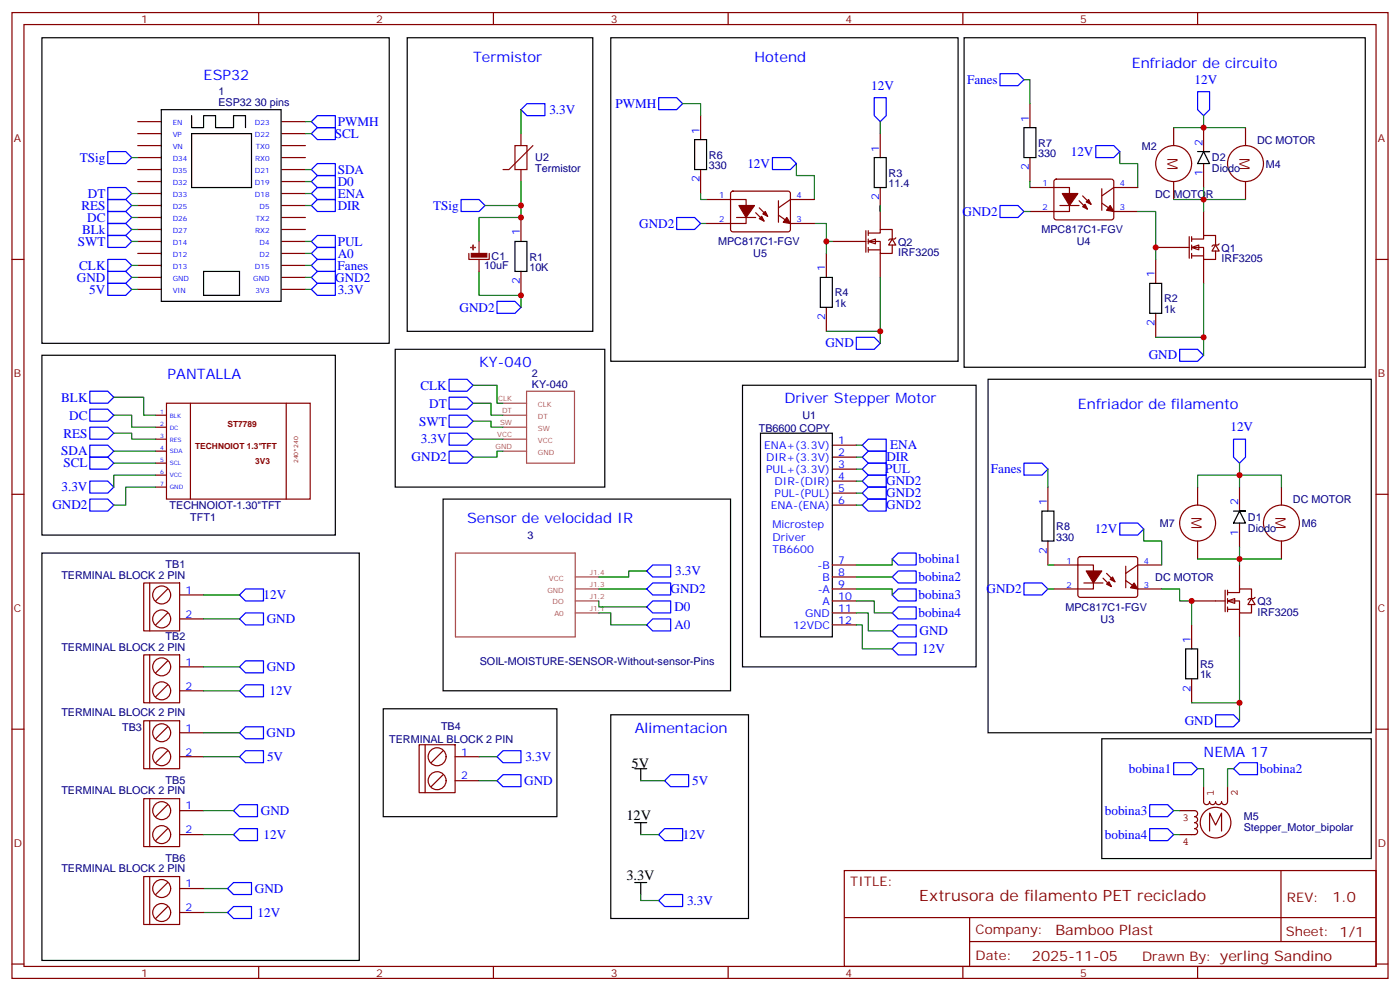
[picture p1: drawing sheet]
<svg xmlns="http://www.w3.org/2000/svg" width="412mm" height="292mm" viewBox="0 0 412 292" stroke-linecap="round" stroke-linejoin="round" font-family="sans-serif">
<g fill="none" stroke="#870000" stroke-width=".35">
<path d="M3.5 3.7h405.4v284.3h-405.4zM7.1 7.2h398.2v277.3h-398.2zM76.2 3.7v3.5M145.3 3.7v3.5M214.5 3.7v3.5M283.6 3.7v3.5M352.8 3.7v3.5M40.6 35.8h6.9M40.6 39.3h6.9M83 35.8h7M83 39.3h7M153.5 39.3v3.6"/>
<path d="M345.7 37.6v5.3M366.9 37.6v5.3M40.6 42.9h6.9M40.6 46.4h6.9M40.6 49.9h6.9M40.6 53.4h6.9M40.6 57h6.9M83 42.9h7M83 46.4h7M83 49.9h7M83 53.4h7M83 57h7"/>
<path d="M153.5 49.9v3.5M345.7 53.4v5.3M366.9 53.4v5.3M3.5 76.4h3.6M40.6 60.5h6.9M40.6 64h6.9M40.6 67.6h6.9M40.6 71.1h6.9M40.6 74.6h6.9M40.6 78.1h6.9M83 60.5h7M83 64h7"/>
<path d="M83 67.6h7M83 71.1h7M83 74.6h7M83 78.1h7M405.3 76.4h3.6M40.6 81.7h6.9M40.6 85.2h6.9M83 81.7h7M83 85.2h7M245.2 131.1h7M245.2 134.6h7M245.2 138.1h7"/>
<path d="M3.5 145.5h3.6M245.2 141.6h7M245.2 145.2h7M245.2 148.7h7M405.3 145.5h3.6M245.2 166.3h7M245.2 169.9h7M245.2 173.4h7M245.2 176.9h7M245.2 184h7M245.2 180.4h7M3.5 214.7h3.6"/>
<path d="M405.3 214.7h3.6M248.7 256.3h156.6v28.2h-156.6zM377.3 256.3v20.9M248.7 270.1h156.5M285.6 277.2h119.6M285.6 270.1v14.2M3.5 283.8h3.6M76.2 284.5v3.5M145.3 284.5v3.5M214.5 284.5v3.5M283.6 284.5v3.5M352.8 284.5v3.5"/>
<path d="M405.3 283.8h3.6"/>
<circle cx="345.7" cy="48.2" r="5.3"/>
<circle cx="366.9" cy="48.2" r="5.3"/>
</g>
<path d="M12.3 11.1h102.4v90h-102.4zM119.9 11.1h54.7v86.4h-54.7zM47.5 32.3h35.3v56.4h-35.3zM56.4 39.3h17.7v15.9h-17.7zM56.4 34v3.6h3.6v-3.6h3.5v3.6h5.3v-3.6h3.5v3.6M60 79.9h10.6v7.1h-10.6zM224 127.5h21.2v60h-21.2z" fill="none" stroke="#000" stroke-width=".35"/>
<path d="M347.5 238.7h4.4a.88 .88 0 0 1 .9 .8 .88 .88 0 0 1-.9 .9 .88 .88 0 0 1 .9 .9 .88 .88 0 0 1-.9 .9 .88 .88 0 0 1 .9 .9 .88 .88 0 0 1-.9 .8 .88 .88 0 0 1 .9 .9 .88 .88 0 0 1-.9 .9h-4.4M354.5 231.6v4.4a.88 .88 0 0 0 .9 .9 .88 .88 0 0 0 .9-.9 .88 .88 0 0 0 .9 .9 .88 .88 0 0 0 .9-.9 .88 .88 0 0 0 .9 .9 .88 .88 0 0 0 .8-.9 .88 .88 0 0 0 .9 .9 .88 .88 0 0 0 .9-.9v-4.4M356.3 244.7v-5.3l1.8 3.5 1.7-3.5v5.3M362.6 242.2a4.5 4.5 0 0 0-6.5-4.1 4.5 4.5 0 0 0-.8 7.6 4.5 4.5 0 0 0 7.2-2.5l.1-.8" fill="none" stroke="#850000" stroke-width=".35"/>
<path d="M151.7 42.9h3.5v7h-3.5zM157 42.9l-7.1 7h-1.7" fill="none" stroke="#a10000" stroke-width=".35"/>
<path d="M153.5 53.4v10.6h-12.4v7.1M142.9 60.5h10.6" fill="none" stroke="#008700" stroke-width=".35"/>
<path d="M135.8 58.7h5.3l1.8 1.8-1.8 1.8h-5.3z" fill="none" stroke="#00f" stroke-width=".35"/>
<g fill="#fff" stroke="#870000" stroke-width=".35">
<path d="M255.8 71.1l2.1-.7v1.4z"/>
<path d="M262.8 70.4l1.1 1.7h-2.1z"/>
</g>
<g fill="none" stroke="#870000" stroke-width=".35">
<path d="M259.3 39.3v7.1M259.3 55.2v12.4M153.5 64v7.1M153.5 79.9v7.1M245.2 71.1h9.9M255.1 67.9v6.4M255.8 68.6h3.5v-1h3.5v2.8M255.8 71.1h3.5v3.5h3.5v-2.5M255.8 73.6h3.5M255.8 67.9v1.4M255.8 70.4v1.4M255.8 72.8v1.5"/>
<path d="M259.3 74.6v7.1M263.9 70l-.4 .4h-1.4l-.3 .3"/>
</g>
<path d="M194 28.8h5.3l1.8 1.7-1.8 1.8h-5.3zM257.5 28.8h3.6v5.2l-1.8 1.8-1.8-1.8zM352.8 27h3.5v5.3l-1.8 1.7-1.7-1.7z" fill="none" stroke="#00f" stroke-width=".35"/>
<path d="M179.9 11.1h102.3v95.3h-102.3zM257.5 46.4h3.6v8.8h-3.6zM151.7 71.1h3.5v8.8h-3.5z" fill="none" stroke="#000" stroke-width=".35"/>
<g fill="#fff" stroke="#870000" stroke-width=".35">
<path d="M351 72.8l2.1-.7v1.5z"/>
<path d="M358.1 72.1l1 1.8h-2.1z"/>
</g>
<path d="M340.4 72.8h9.9M350.3 69.7v6.3M351 70.4h3.5v-1.1h3.6v2.8M351 72.8h3.5v3.6h3.6v-2.5M351 75.3h3.5M351 69.7v1.4M351 72.1v1.5M351 74.6v1.4M354.5 62.3v7M354.5 76.4v7M359.1 71.8l-.3 .3h-1.4l-.4 .4" fill="none" stroke="#870000" stroke-width=".35"/>
<path d="M284 11.1h118.2v97h-118.2zM116.4 102.8h61.8v40.6h-61.8zM218.7 113.4h68.8v82.9h-68.8zM291 111.7h112.9v104h-112.9zM324.6 217.5h79.3v35.3h-79.3z" fill="none" stroke="#000" stroke-width=".35"/>
<g fill="none" stroke="#00f" stroke-width=".35">
<path d="M132.3 111.7h5.3l1.7 1.7-1.7 1.8h-5.3zM132.3 116.9h5.3l1.7 1.8-1.7 1.8h-5.3zM132.3 122.2h5.3l1.7 1.8-1.7 1.8h-5.3zM132.3 127.5h5.3l1.7 1.8-1.7 1.8h-5.3zM132.3 132.8h5.3l1.7 1.8-1.7 1.7h-5.3zM262.8 164.6l1.8-1.8h5.3v3.5h-5.3zM262.8 175.2l1.8-1.8h5.3v3.5h-5.3zM264.6 168.1h5.3v3.5h-5.3l-1.8-1.7zM262.8 180.4l1.8-1.7h5.3v3.5h-5.3zM262.8 191l1.8-1.7h5.3v3.5h-5.3zM264.6 184h5.3v3.5h-5.3l-1.8-1.8zM338.7 236.9h5.3l1.7 1.8-1.7 1.7h-5.3z"/>
<path d="M345.7 224.5h5.3l1.8 1.8-1.8 1.8h-5.3zM365.1 224.5h5.3v3.6h-5.3l-1.7-1.8zM338.7 243.9h5.3l1.7 1.8-1.7 1.8h-5.3z"/>
</g>
<g fill="none" stroke="#008700" stroke-width=".35">
<path d="M139.3 118.7h5.3v3.5h3.6M139.3 113.4h7.1v5.3h1.8M139.3 124h5.3v1.8h3.6M139.3 129.3h8.9M148.2 132.8h-1.8v1.8h-7.1M252.2 173.4h10.6v1.8M252.2 176.9h5.3v3.5h5.3M252.2 169.9h10.6M262.8 164.6v1.7h-10.6M252.2 184h1.8v7h8.8M252.2 180.4h3.6v5.3h7M345.7 238.7h1.8"/>
<path d="M352.8 226.3h1.7v5.3M363.4 226.3h-1.8v5.3M345.7 245.7h1.8"/>
</g>
<path d="M148.2 118.7h6.9M155.1 115.2h14.1v21.1h-14.1zM148.2 122.2h6.9M148.2 125.8h6.9M148.2 129.3h6.9M148.2 132.8h6.9" fill="none" stroke="#a64a4a" stroke-width=".35"/>
<g fill="#fff" stroke="#870000" stroke-width=".35">
<path d="M361.6 176.9l2.1-.7v1.4z"/>
<path d="M368.7 176.2l1 1.8h-2.1z"/>
</g>
<g fill="none" stroke="#870000" stroke-width=".35">
<path d="M206.4 34v7.1M303.4 30.5v7.1M354.5 37.6v7M206.4 49.9v7.1M208.1 58.7h11.7v7.1h-11.7M215.4 56.5l.5-.2h16.5l.4 .7v10.8l-.7 .5-16.5-.1-.4-.6v-10.6zM229.3 59.1v6.3M239.9 58.7h-7.1l-3.5 2.5M303.4 55.2h11.6v7.1h-11.6M303.4 46.4v7M310.7 52.9l.4-.2 16.6 .1 .4 .6-.1 10.9-.6 .4h-16.5l-.5-.7v-10.6zM317.9 59.1l2.4 2.5"/>
<path d="M318.9 57.7l2.5 2.4M324.6 59.8l3.5 2.5h7M324.6 55.6v6.3M335.1 55.2h-7l-3.5 2.5M354.5 48.2v7M138.1 74.6v1.8h6v-1.8M141.1 76.4v3.5M217 64h5.6M222.6 62.6l2.5 2.5M223.7 61.2l2.4 2.5M229.3 63.3l3.5 2.5h7.1M243.4 74.6v7.1"/>
<path d="M312.2 60.5h5.7M340.4 76.4v7M243.4 90.5v7M340.4 92.3v7M49 118.7h42.4v28.2h-42.4zM56.1 118.7v28.2M84.3 118.7v28.2M45.9 132.8h3.1M45.9 129.3h3.1M45.9 125.8h3.1M45.9 122.2h3.1M45.9 136.3h3.1"/>
<path d="M45.9 139.9h3.1M45.9 143.4h3.1M308.7 143.4v7.1M308.7 159.3v7M352.8 143.4v5.3M352.8 159.3v5.3M365.1 143.4v7.1M365.1 154v7M377.5 143.4v5.3M377.5 159.3v5.3M42.3 171.6h10.6v14.1h-10.6zM44.1 171.6v14.1"/>
<path d="M49.4 173.4l-3.5 3.5M52.9 175.2h7.1M310.4 166.3h11.7v7.1h-11.7M317.7 164.1l.5-.2h16.5l.4 .7v10.8l-.7 .5-16.5-.1-.4-.6v-10.6zM319.3 171.6h5.6M324.9 170.2l2.5 2.5M326 168.8l2.4 2.5M331.6 170.9l3.5 2.5h7.1M331.6 166.7v6.3M342.2 166.3h-7.1l-3.5 2.5M351 176.9h9.9M360.9 173.7v6.4"/>
<path d="M361.6 174.4h3.5v-1h3.6v2.8M361.6 176.9h3.5v3.5h3.6v-2.4M361.6 179.4h3.5M361.6 173.7v1.5M361.6 176.2v1.4M361.6 178.7v1.4M365.1 166.3v7.1M369.7 175.9l-.3 .3h-1.5l-.3 .4M42.3 192.8h10.6v14.1h-10.6zM44.1 192.8v14.1M49.4 180.4l-3.5 3.6M49.4 194.6l-3.5 3.5"/>
<path d="M52.9 182.2h7.1M52.9 196.3h7.1M351 184v7M351 199.8v7.1M365.1 180.4v7.1M42.3 212.2h10.6v14.1h-10.6zM44.1 212.2v14.1M49.4 201.6l-3.5 3.5M49.4 214l-3.5 3.5M52.9 203.4h7.1M52.9 215.7h7.1M123.5 219.3h10.6v14.1h-10.6z"/>
<path d="M125.2 219.3v14.1M42.3 235.1h10.6v14.1h-10.6zM44.1 235.1v14.1M49.4 221l-3.5 3.5M49.4 236.9l-3.5 3.5M52.9 222.8h7.1M52.9 238.7h7.1M130.5 221l-3.5 3.5M130.5 228.1l-3.5 3.5M134.1 222.8h7M134.1 229.8h7M42.3 258.1h10.6v14.1h-10.6z"/>
<path d="M44.1 258.1v14.1M49.4 243.9l-3.5 3.6M49.4 259.8l-3.5 3.5M52.9 245.7h7.1M49.4 266.9l-3.5 3.5M52.9 261.6h7.1M52.9 268.6h7.1"/>
<circle cx="352.8" cy="154" r="5.3"/>
<circle cx="377.5" cy="154" r="5.3"/>
<circle cx="47.6" cy="175.2" r="2.65"/>
<circle cx="47.6" cy="182.2" r="2.65"/>
<circle cx="47.6" cy="196.3" r="2.65"/>
<circle cx="47.6" cy="203.4" r="2.65"/>
<circle cx="47.6" cy="215.7" r="2.65"/>
<circle cx="47.6" cy="238.7" r="2.65"/>
<circle cx="47.6" cy="222.8" r="2.65"/>
<circle cx="128.8" cy="222.8" r="2.65"/>
<circle cx="128.8" cy="229.8" r="2.65"/>
<circle cx="47.6" cy="245.7" r="2.65"/>
<circle cx="47.6" cy="268.6" r="2.65"/>
<circle cx="47.6" cy="261.6" r="2.65"/>
</g>
<g fill="none" stroke="#00f" stroke-width=".35">
<path d="M93.5 34h5.3v3.6h-5.3l-1.8-1.8zM93.5 37.6h5.3v3.5h-5.3l-1.8-1.8zM155.2 30.5h5.3v3.5h-5.3l-1.7-1.7zM294.6 21.7h5.3l1.7 1.8-1.7 1.7h-5.3zM31.7 44.6h5.3l1.8 1.8-1.8 1.8h-5.3zM31.7 55.2h5.3l1.8 1.8-1.8 1.7h-5.3zM31.7 58.7h5.3l1.8 1.8-1.8 1.8h-5.3zM93.5 58.7h5.3v3.6h-5.3l-1.8-1.8zM93.5 55.2h5.3v3.5h-5.3l-1.8-1.7zM93.5 51.7h5.3v3.5h-5.3l-1.8-1.8zM93.5 48.2h5.3v3.5h-5.3l-1.8-1.8zM227.5 46.4h5.3l1.8 1.8-1.8 1.7h-5.3z"/>
<path d="M322.8 42.9h5.3l1.7 1.7-1.7 1.8h-5.3zM31.7 76.4h5.3l1.8 1.7-1.8 1.8h-5.3zM31.7 65.8h5.3l1.8 1.8-1.8 1.7h-5.3zM31.7 69.3h5.3l1.8 1.8-1.8 1.7h-5.3zM31.7 62.3h5.3l1.8 1.7-1.8 1.8h-5.3zM31.7 79.9h5.3l1.8 1.8-1.8 1.7h-5.3zM93.5 69.3h5.3v3.5h-5.3l-1.8-1.7zM93.5 76.4h5.3v3.5h-5.3l-1.8-1.8zM93.5 72.8h5.3v3.6h-5.3l-1.8-1.8zM93.5 79.9h5.3v3.5h-5.3l-1.8-1.7zM199.3 64h5.3l1.8 1.8-1.8 1.8h-5.3zM294.6 60.5h5.3l1.7 1.8-1.7 1.7h-5.3z"/>
<path d="M31.7 83.4h5.3l1.8 1.8-1.8 1.8h-5.3zM93.5 83.4h5.3v3.6h-5.3l-1.8-1.8zM146.4 88.7h5.3l1.8 1.8-1.8 1.8h-5.3zM252.2 99.3h5.3l1.8 1.8-1.8 1.7h-5.3zM26.5 115.2h5.2l1.8 1.7-1.8 1.8h-5.2zM347.5 102.8h5.3l1.7 1.8-1.7 1.8h-5.3zM26.5 120.5h5.2l1.8 1.7-1.8 1.8h-5.2zM26.5 125.8h5.2l1.8 1.7-1.8 1.8h-5.2zM26.5 131.1h5.2l1.8 1.7-1.8 1.8h-5.2zM26.5 134.6h5.2l1.8 1.7-1.8 1.8h-5.2zM255.8 139.9h5.3v3.5h-5.3l-1.8-1.8zM255.8 136.3h5.3v3.6h-5.3l-1.8-1.8z"/>
<path d="M255.8 132.8h5.3v3.5h-5.3l-1.8-1.7zM255.8 129.3h5.3v3.5h-5.3l-1.8-1.7zM301.6 136.3h5.3l1.8 1.8-1.8 1.8h-5.3zM363.4 129.3h3.5v5.3l-1.8 1.7-1.7-1.7zM26.5 141.6h5.2l1.8 1.8-1.8 1.8h-5.2zM26.5 146.9h5.2l1.8 1.8-1.8 1.8h-5.2zM255.8 143.4h5.3v3.5h-5.3l-1.8-1.7zM255.8 146.9h5.3v3.6h-5.3l-1.8-1.8zM329.8 154h5.3l1.8 1.8-1.8 1.7h-5.3zM70.6 175.2l1.7-1.8h5.3v3.5h-5.3zM192.3 176.9h5.3v3.5h-5.3l-1.8-1.7zM192.3 166.3h5.3v3.6h-5.3l-1.8-1.8z"/>
<path d="M192.3 171.6h5.3v3.6h-5.3l-1.8-1.8zM301.6 171.6h5.3l1.8 1.8-1.8 1.8h-5.3zM70.6 182.2l1.7-1.8h5.3v3.6h-5.3zM72.3 194.6h5.3v3.5h-5.3l-1.7-1.8zM192.3 182.2h5.3v3.5h-5.3l-1.8-1.7zM70.6 203.4l1.7-1.8h5.3v3.5h-5.3zM72.3 214h5.3v3.5h-5.3l-1.7-1.8zM358.1 210.4h5.3l1.7 1.8-1.7 1.8h-5.3zM70.6 222.8l1.7-1.8h5.3v3.5h-5.3zM70.6 236.9h5.2v3.5h-5.2l-1.8-1.7zM148.2 221h5.3v3.5h-5.3l-1.8-1.7zM148.2 228.1h5.3v3.5h-5.3l-1.8-1.8z"/>
<path d="M197.6 228.1h5.2v3.5h-5.2l-1.8-1.8zM68.8 259.8h5.3v3.5h-5.3l-1.8-1.7zM70.6 243.9h5.2v3.6h-5.2l-1.8-1.8zM195.8 243.9h5.3v3.6h-5.3l-1.8-1.8zM68.8 266.9h5.3v3.5h-5.3l-1.8-1.8zM195.8 263.3h5.3v3.6h-5.3l-1.8-1.8z"/>
</g>
<g fill="none" stroke="#008700" stroke-width=".35">
<path d="M90 35.8h1.7M90 39.3h1.7M153.5 32.3v7M201.1 30.5h5.3v3.5M259.3 35.8v3.5M301.6 23.5h1.8v7M345.7 37.6h8.8M354.5 34v3.6h12.4M38.8 46.4h1.8M38.8 57h1.8M90 57h1.7M90 53.4h1.7"/>
<path d="M90 49.9h1.7M206.4 57v1.7h1.7M234.6 48.2v3.5h5.3v7M303.4 53.4v1.8M329.8 44.6v3.6h5.3v7M345.7 58.7h21.2M354.5 55.2v7.1M38.8 64h1.8M38.8 60.5h1.8M38.8 71.1h1.8M38.8 67.6h1.8M38.8 78.1h1.8"/>
<path d="M90 60.5h1.7M90 71.1h1.7M90 78.1h1.7M90 74.6h1.7M141.1 79.9v7.1h12.4v3.5M206.4 65.8h1.7M239.9 65.8h3.5v8.8M243.4 71.1h1.8M259.3 60.5v1.8M301.6 62.3h1.8M335.1 62.3h5.3v14.1M38.8 81.7h1.8"/>
<path d="M38.8 85.2h1.8M90 81.7h1.7M90 85.2h1.7M243.4 97.5h15.9M259.3 81.7v19.4M354.5 83.4v15.9h-14.1M354.5 99.3v5.3M33.5 116.9h8.8v5.3h3.6M33.5 122.2h5.3v3.6h7.1M33.5 127.5h5.3v1.8h7.1M33.5 132.8h12.4M33.5 136.3h12.4"/>
<path d="M45.9 139.9h-12.4v3.5M252.2 138.1h1.8M252.2 134.6h1.8M252.2 131.1h1.8M308.7 138.1v5.3M365.1 136.3v7.1M45.9 143.4h-8.9v5.3h-3.5M252.2 148.7h1.8M252.2 145.2h1.8M252.2 141.6h1.8M336.9 155.8v3.5h5.3v7M352.8 143.4v-3.5h24.7v3.5"/>
<path d="M60 175.2h10.6M176.4 176.9v1.8h14.1M176.4 173.4h14.1M190.5 168.1h-5.3v1.8h-8.8M308.7 173.4h1.7M308.7 166.3h1.7M342.2 173.4h5.3v3.5h3.5v7.1M352.8 164.6h24.7M365.1 161v5.3M60 196.3h10.6M60 182.2h10.6M176.4 180.4h3.5v3.6h10.6"/>
<path d="M365.1 187.5v19.4h-14.1M60 203.4h10.6M60 215.7h10.6M365.1 206.9v5.3M60 222.8h10.6M60 238.7h8.8M141.1 229.8h5.3M141.1 222.8h5.3M188.7 229.8h7.1M60 245.7h8.8M188.7 245.7h5.3M60 268.6h7"/>
<path d="M60 261.6h7M188.7 263.3v1.8h5.3"/>
</g>
<g fill="none" stroke="#000" stroke-width=".35">
<path d="M301.6 37.6h3.6v8.8h-3.6zM204.6 41.1h3.5v8.8h-3.5zM352.8 44.6h3.5h-1.8M354.5 44.6l1.8 3.6h-3.5zM241.7 81.7h3.5v8.8h-3.5zM338.7 83.4h3.5v8.9h-3.5zM12.3 104.6h86.5v52.9h-86.5zM130.5 146.9h84.7v56.5h-84.7zM306.9 150.5h3.5v8.8h-3.5zM363.4 150.5h3.5h-1.8M365.1 150.5l1.8 3.5h-3.5zM12.3 162.8h93.5v120h-93.5z"/>
<path d="M349.2 191h3.6v8.8h-3.6zM112.9 208.7h51.1v31.7h-51.1zM179.9 210.4h40.6v60h-40.6zM187 226.3h3.5M188.7 226.3v3.5M187 242.2h3.5M187 259.8h3.5M188.7 242.2v3.5M188.7 259.8v3.5"/>
</g>
<path d="M134.2 162.8h35.2v24.7h-35.2zM169.4 169.9h7M169.4 173.4h7M169.4 176.9h7M169.4 180.4h7" fill="none" stroke="#a64a4a" stroke-width=".35"/>
<g fill="#870000" stroke="#870000" stroke-width=".35">
<path d="M334.1 171.6l1 1.8-2.1-.4z"/>
<path d="M326 172l.7-.7 .7 1.4z"/>
<path d="M327 170.6l.7-.7 .7 1.4z"/>
<path d="M320 168.1h4.6l-2.5 3.5z"/>
<path d="M327 60.5l1.1 1.8-2.1-.4z"/>
<path d="M319.6 60.1l.7 1.5-1.4-.7z"/>
<path d="M320.7 58.7l.7 1.4-1.4-.7z"/>
<path d="M312.9 57h4.6l-2.5 3.5z"/>
<path d="M231.8 64l1 1.8-2.1-.4z"/>
<path d="M224.4 63.7l.7 1.4-1.4-.7z"/>
<path d="M224.7 63l.7-.7 .7 1.4z"/>
<path d="M217.7 60.5h4.5l-2.4 3.5z"/>
<path d="M138.8 74.6h4.6v1.1h-4.6z"/>
</g>
<path d="M141.1 71.1v3.5" fill="none" stroke="#8c2424" stroke-width=".35"/>
<g fill="#8c2424" stroke="#8c2424" stroke-width=".35">
<path d="M138.6 72.8l1.5 .1z"/>
<path d="M139.3 72.1l.1 1.5z"/>
</g>
<g fill="#c00">
<circle cx="259.3" cy="97.5" r=".88"/>
<circle cx="365.1" cy="139.9" r=".88"/>
<circle cx="365.1" cy="164.6" r=".88"/>
<circle cx="365.1" cy="206.9" r=".88"/>
<circle cx="354.5" cy="37.6" r=".88"/>
<circle cx="354.5" cy="58.7" r=".88"/>
<circle cx="354.5" cy="99.3" r=".88"/>
<circle cx="351" cy="176.9" r=".88"/>
<circle cx="340.4" cy="72.8" r=".88"/>
<circle cx="243.4" cy="71.1" r=".88"/>
<circle cx="153.5" cy="60.5" r=".88"/>
<circle cx="153.5" cy="64" r=".88"/>
<circle cx="153.5" cy="87" r=".88"/>
</g>
<text font-size="4.6" fill="#800" x="270.8" y="265.3">Extrusora de filamento PET reciclado</text>
<g font-size="4.2" fill="#00f">
<text x="60" y="23.5">ESP32</text>
<text x="139.3" y="18.2">Termistor</text>
<text x="222.2" y="18.2">Hotend</text>
<text x="333.4" y="19.9">Enfriador de circuito</text>
<text x="49.4" y="111.7">PANTALLA</text>
<text x="141.1" y="108.1">KY-040</text>
<text x="231.1" y="118.7">Driver Stepper Motor</text>
<text x="317.5" y="120.5">Enfriador de filamento</text>
<text x="137.6" y="154">Sensor de velocidad IR</text>
<text x="187" y="215.7">Alimentacion</text>
<text x="354.5" y="222.8">NEMA 17</text>
</g>
<g font-size="4.2" fill="#800">
<text x="344" y="46.4" transform="rotate(90 344 46.4)">M</text>
<text x="365.1" y="46.4" transform="rotate(90 365.1 46.4)">M</text>
<text x="351" y="152.2" transform="rotate(90 351 152.2)">M</text>
<text x="375.7" y="152.2" transform="rotate(90 375.7 152.2)">M</text>
<text x="392.5" y="265.6">1.0</text>
<text x="310.9" y="275.1">Bamboo Plast</text>
<text x="304" y="282.9">2025-11-05</text>
</g>
<g font-size="4.2">
<text x="186.1" y="226">5V</text>
<text x="184.5" y="241.5">12V</text>
<text x="184.5" y="259.1">3.3V</text>
</g>
<g font-size="3.9" fill="#00f">
<text x="256.6" y="26.5">12V</text>
<text x="284.9" y="24.7">Fanes</text>
<text x="351.9" y="24.7">12V</text>
<text x="161.8" y="33.5">3.3V</text>
<text x="181.3" y="31.8">PWMH</text>
<text x="98.6" y="40.6">SCL</text>
<text x="99.5" y="37">PWMH</text>
<text x="23.5" y="47.7">TSig</text>
<text x="315.4" y="45.9">12V</text>
<text x="99.5" y="51.1">SDA</text>
<text x="220.2" y="49.4">12V</text>
<text x="25.9" y="58.2">DT</text>
<text x="99.5" y="58.2">ENA</text>
<text x="99.5" y="54.7">D0</text>
<text x="24" y="61.8">RES</text>
<text x="25.7" y="65.3">DC</text>
<text x="99.5" y="61.8">DIR</text>
<text x="127.6" y="61.7">TSig</text>
<text x="283.5" y="63.5">GND2</text>
<text x="24.2" y="68.8">BLk</text>
<text x="188.3" y="67.1">GND2</text>
<text x="22.9" y="72.4">SWT</text>
<text x="99.5" y="72.4">PUL</text>
<text x="99.5" y="75.9">A0</text>
<text x="22.7" y="82.9">GND</text>
<text x="23.3" y="79.4">CLK</text>
<text x="98.8" y="83">GND2</text>
<text x="99.5" y="79.4">Fanes</text>
<text x="26.3" y="86.5">5V</text>
<text x="99.5" y="86.5">3.3V</text>
<text x="135.4" y="91.8">GND2</text>
<text x="243.1" y="102.2">GND</text>
<text x="338.4" y="105.8">GND</text>
<text x="18" y="118.2">BLK</text>
<text x="123.9" y="114.7">CLK</text>
<text x="126.4" y="120">DT</text>
<text x="20.4" y="123.5">DC</text>
<text x="123.4" y="125.3">SWT</text>
<text x="18.7" y="128.8">RES</text>
<text x="123.9" y="130.6">3.3V</text>
<text x="362.5" y="127">12V</text>
<text x="18" y="134.1">SDA</text>
<text x="18.7" y="137.6">SCL</text>
<text x="121.3" y="135.9">GND2</text>
<text x="261.1" y="135.9">DIR</text>
<text x="262.2" y="132.3">ENA</text>
<text x="260.8" y="139.4">PUL</text>
<text x="261" y="142.9">GND2</text>
<text x="291.9" y="139.4">Fanes</text>
<text x="15.4" y="150">GND2</text>
<text x="18.1" y="144.7">3.3V</text>
<text x="261" y="146.4">GND2</text>
<text x="261" y="150">GND2</text>
<text x="322.5" y="157">12V</text>
<text x="270.6" y="165.8">bobina1</text>
<text x="198.9" y="169.4">3.3V</text>
<text x="270.6" y="171.1">bobina2</text>
<text x="77.6" y="176.5">12V</text>
<text x="197.5" y="174.7">GND2</text>
<text x="198.6" y="179.9">D0</text>
<text x="270.6" y="176.4">bobina3</text>
<text x="290.6" y="174.7">GND2</text>
<text x="78.6" y="183.5">GND</text>
<text x="198.6" y="185.2">A0</text>
<text x="270.6" y="181.7">bobina4</text>
<text x="270.9" y="187">GND</text>
<text x="78.6" y="197.6">GND</text>
<text x="271.7" y="192.3">12V</text>
<text x="79.4" y="204.6">12V</text>
<text x="349" y="213.4">GND</text>
<text x="78.5" y="217">GND</text>
<text x="78.7" y="224.1">5V</text>
<text x="154.8" y="224">3.3V</text>
<text x="332.5" y="227.6">bobina1</text>
<text x="371.1" y="227.6">bobina2</text>
<text x="154.4" y="231.1">GND</text>
<text x="203.9" y="231.1">5V</text>
<text x="76.8" y="239.9">GND</text>
<text x="325.5" y="239.9">bobina3</text>
<text x="77.7" y="247">12V</text>
<text x="201.1" y="247">12V</text>
<text x="325.5" y="247">bobina4</text>
<text x="75.1" y="262.9">GND</text>
<text x="75.9" y="269.9">12V</text>
<text x="202.4" y="266.4">3.3V</text>
</g>
<g font-size="3.9" fill="#800">
<text x="250.5" y="260.9">TITLE:</text>
<text x="379.1" y="265.6">REV:</text>
<text x="287.4" y="275.1">Company:</text>
<text x="378.7" y="275.7">Sheet: 1/1</text>
<text x="287.4" y="282.8">Date:</text>
<text x="336.4" y="282.8">Drawn By: yerling Sandino</text>
</g>
<g font-size="3.2" fill="#800">
<text x="41.6" y="6.7">1</text>
<text x="110.8" y="6.7">2</text>
<text x="179.9" y="6.7">3</text>
<text x="249.1" y="6.7">4</text>
<text x="318.2" y="6.7">5</text>
<text x="4.1" y="41.8">A</text>
<text x="405.9" y="41.8">A</text>
<text x="4.1" y="110.9">B</text>
<text x="405.9" y="110.9">B</text>
<text x="4.1" y="180.1">C</text>
<text x="405.9" y="180.1">C</text>
<text x="4.1" y="249.2">D</text>
<text x="405.9" y="249.2">D</text>
<text x="41.6" y="287.5">1</text>
<text x="110.8" y="287.5">2</text>
<text x="179.9" y="287.5">3</text>
<text x="249.1" y="287.5">4</text>
<text x="318.2" y="287.5">5</text>
</g>
<g font-size="3.2" fill="#000080">
<text x="64.3" y="28">1</text>
<text x="64.3" y="31.2">ESP32 30 pins</text>
<text x="157.7" y="47.4">U2</text>
<text x="208.8" y="46.7">R6</text>
<text x="305.9" y="46.3">330</text>
<text x="305.9" y="43.2">R7</text>
<text x="336.3" y="44.1">M2</text>
<text x="357" y="47.5">D2</text>
<text x="370.3" y="42.3">DC MOTOR</text>
<text x="157.7" y="50.6">Termistor</text>
<text x="208.8" y="49.8">330</text>
<text x="261.8" y="52">R3</text>
<text x="357" y="50.7">Diodo</text>
<text x="372.9" y="49.4">M4</text>
<text x="261.8" y="55.1">11.4</text>
<text x="340.2" y="58.2">DC MOTOR</text>
<text x="306.8" y="68.7">MPC817C1-FGV</text>
<text x="144.8" y="76.6">C1</text>
<text x="155.9" y="76.7">R1</text>
<text x="211.5" y="72.2">MPC817C1-FGV</text>
<text x="221.9" y="75.7">U5</text>
<text x="264.6" y="75.4">IRF3205</text>
<text x="264.6" y="72.4">Q2</text>
<text x="317.2" y="72.2">U4</text>
<text x="359.8" y="77.1">IRF3205</text>
<text x="359.8" y="74.2">Q1</text>
<text x="142.7" y="79.3">10uF</text>
<text x="155.9" y="79.8">10K</text>
<text x="245.9" y="87.3">R4</text>
<text x="342.9" y="89.1">R2</text>
<text x="245.9" y="90.4">1k</text>
<text x="342.9" y="92.1">1k</text>
<text x="156.7" y="110.9">2</text>
<text x="156.7" y="114.1">KY-040</text>
<text x="236.4" y="123.3">U1</text>
<text x="223.5" y="127">TB6600 COPY</text>
<text x="50" y="150">TECHNOIOT-1.30&quot;TFT</text>
<text x="380.9" y="148.1">DC MOTOR</text>
<text x="56" y="153.5">TFT1</text>
<text x="341.7" y="155.1">M7</text>
<text x="367.6" y="153.4">D1</text>
<text x="383.5" y="155.2">M6</text>
<text x="155.4" y="158.7">3</text>
<text x="311.1" y="159.2">330</text>
<text x="311.1" y="156.1">R8</text>
<text x="367.6" y="156.5">Diodo</text>
<text x="48.8" y="167.3">TB1</text>
<text x="18.1" y="170.4">TERMINAL BLOCK 2 PIN</text>
<text x="340.3" y="171">DC MOTOR</text>
<text x="313.8" y="179.8">MPC817C1-FGV</text>
<text x="370.4" y="178.2">Q3</text>
<text x="324.2" y="183.3">U3</text>
<text x="370.4" y="181.2">IRF3205</text>
<text x="18.1" y="191.5">TERMINAL BLOCK 2 PIN</text>
<text x="48.8" y="188.5">TB2</text>
<text x="141.3" y="195.8">SOIL-MOISTURE-SENSOR-Without-sensor-Pins</text>
<text x="353.5" y="196.6">R5</text>
<text x="353.5" y="199.7">1k</text>
<text x="18.1" y="210.9">TERMINAL BLOCK 2 PIN</text>
<text x="36" y="215.1">TB3</text>
<text x="129.9" y="214.9">TB4</text>
<text x="114.6" y="218.8">TERMINAL BLOCK 2 PIN</text>
<text x="18.1" y="233.9">TERMINAL BLOCK 2 PIN</text>
<text x="48.8" y="230.8">TB5</text>
<text x="366.4" y="244.6">Stepper_Motor_bipolar</text>
<text x="366.4" y="241.4">M5</text>
<text x="18.1" y="256.8">TERMINAL BLOCK 2 PIN</text>
<text x="48.8" y="253.8">TB6</text>
</g>
<g font-size="3.2" fill="#00f">
<text x="303" y="35.8" transform="rotate(-90 303 35.8)">1</text>
<text x="206" y="39.3" transform="rotate(-90 206 39.3)">1</text>
<text x="258.9" y="44.6" transform="rotate(-90 258.9 44.6)">1</text>
<text x="354.2" y="42.9" transform="rotate(-90 354.2 42.9)">2</text>
<text x="206" y="53.7" transform="rotate(-90 206 53.7)">2</text>
<text x="303" y="50.2" transform="rotate(-90 303 50.2)">2</text>
<text x="354.2" y="51.9" transform="rotate(-90 354.2 51.9)">1</text>
<text x="258.9" y="59" transform="rotate(-90 258.9 59)">2</text>
<text x="153.1" y="69.3" transform="rotate(-90 153.1 69.3)">1</text>
<text x="153.1" y="83.7" transform="rotate(-90 153.1 83.7)">2</text>
<text x="243.1" y="79.9" transform="rotate(-90 243.1 79.9)">1</text>
<text x="340.1" y="81.7" transform="rotate(-90 340.1 81.7)">1</text>
<text x="243.1" y="94.3" transform="rotate(-90 243.1 94.3)">2</text>
<text x="340.1" y="96" transform="rotate(-90 340.1 96)">2</text>
<text x="246.9" y="130.7">1</text>
<text x="225.1" y="132.1">ENA+(3.3V)</text>
<text x="225.7" y="135.6">DIR+(3.3V)</text>
<text x="246.9" y="134.2">2</text>
<text x="246.9" y="137.8">3</text>
<text x="225.6" y="139.2">PUL+(3.3V)</text>
<text x="228.2" y="142.7">DIR-(DIR)</text>
<text x="246.9" y="141.3">4</text>
<text x="227.1" y="149.8">ENA-(ENA)</text>
<text x="228.1" y="146.2">PUL-(PUL)</text>
<text x="246.9" y="144.8">5</text>
<text x="246.9" y="148.3">6</text>
<text x="308.3" y="148.7" transform="rotate(-90 308.3 148.7)">1</text>
<text x="364.8" y="148.7" transform="rotate(-90 364.8 148.7)">2</text>
<text x="227.5" y="155.5">Microstep</text>
<text x="227.5" y="159.3">Driver</text>
<text x="364.8" y="157.8" transform="rotate(-90 364.8 157.8)">1</text>
<text x="227.5" y="162.8">TB6600</text>
<text x="240.9" y="167.4">-B</text>
<text x="246.9" y="166">7</text>
<text x="308.3" y="163.1" transform="rotate(-90 308.3 163.1)">2</text>
<text x="242.3" y="170.9">B</text>
<text x="246.9" y="169.5">8</text>
<text x="246.9" y="173">9</text>
<text x="54.7" y="174.8">1</text>
<text x="240.9" y="174.4">-A</text>
<text x="242.3" y="178">A</text>
<text x="246.9" y="176.6">10</text>
<text x="54.7" y="181.9">2</text>
<text x="233.6" y="185">12VDC</text>
<text x="237.2" y="181.5">GND</text>
<text x="246.9" y="183.6">12</text>
<text x="246.9" y="180.1">11</text>
<text x="350.7" y="189.3" transform="rotate(-90 350.7 189.3)">1</text>
<text x="54.7" y="196">1</text>
<text x="54.7" y="203">2</text>
<text x="350.7" y="203.6" transform="rotate(-90 350.7 203.6)">2</text>
<text x="54.7" y="215.4">1</text>
<text x="54.7" y="222.4">2</text>
<text x="135.8" y="222.4">1</text>
<text x="135.8" y="229.5">2</text>
<text x="54.7" y="238.3">1</text>
<text x="54.7" y="245.4">2</text>
<text x="54.7" y="261.2">1</text>
<text x="54.7" y="268.3">2</text>
</g>
<g font-size="3.2" fill="#840000">
<text x="357.5" y="234.3" transform="rotate(-90 357.5 234.3)">1</text>
<text x="364.6" y="234.3" transform="rotate(-90 364.6 234.3)">2</text>
<text x="348.3" y="241.7">3</text>
<text x="348.3" y="248.7">4</text>
</g>
<g font-size="2.5" fill="#00f">
<text x="211.9" y="58.4">1</text>
<text x="234.6" y="58.4">4</text>
<text x="307.1" y="54.9">1</text>
<text x="329.8" y="54.9">4</text>
<text x="211.9" y="65.4">2</text>
<text x="234.6" y="65.4">3</text>
<text x="307.1" y="61.9">2</text>
<text x="329.8" y="61.9">3</text>
<text x="314.2" y="166">1</text>
<text x="336.9" y="166">4</text>
<text x="314.2" y="173">2</text>
<text x="336.9" y="173">3</text>
</g>
<g font-size="2.5" fill="#800">
<text x="67" y="125.8">ST7789</text>
<text x="57.5" y="132.1">TECHNOIOT 1.3&quot;TFT</text>
<text x="75.1" y="136.7">3V3</text>
</g>
<g font-size="2.1" fill="#00f">
<text x="50.9" y="36.8">EN</text>
<text x="50.9" y="40.4">VP</text>
<text x="75.1" y="36.8">D23</text>
<text x="75.1" y="40.4">D22</text>
<text x="50.9" y="43.9">VN</text>
<text x="50.9" y="47.4">D34</text>
<text x="75.2" y="47.4">RX0</text>
<text x="75.3" y="43.9">TX0</text>
<text x="50.9" y="51">D35</text>
<text x="75.1" y="51">D21</text>
<text x="50.9" y="54.5">D32</text>
<text x="50.9" y="58">D33</text>
<text x="75.1" y="54.5">D19</text>
<text x="75.1" y="58">D18</text>
<text x="50.9" y="61.5">D25</text>
<text x="50.9" y="65.1">D26</text>
<text x="75.3" y="65.1">TX2</text>
<text x="76.5" y="61.5">D5</text>
<text x="50.9" y="68.6">D27</text>
<text x="75.2" y="68.6">RX2</text>
<text x="50.9" y="72.1">D14</text>
<text x="50.9" y="75.7">D12</text>
<text x="76.5" y="72.1">D4</text>
<text x="76.5" y="75.7">D2</text>
<text x="50.9" y="79.2">D13</text>
<text x="50.9" y="82.7">GND</text>
<text x="74.6" y="82.7">GND</text>
<text x="75.1" y="79.2">D15</text>
<text x="50.9" y="86.2">VIN</text>
<text x="75.3" y="86.2">3V3</text>
</g>
<g font-size="2.1" fill="#a54b4b">
<text x="146.7" y="118">CLK</text>
<text x="158.5" y="119.8">CLK</text>
<text x="147.3" y="125.1">SW</text>
<text x="147.9" y="121.5">DT</text>
<text x="158.5" y="123.3">DT</text>
<text x="146.4" y="128.6">VCC</text>
<text x="158.5" y="126.8">SW</text>
<text x="158.5" y="130.3">VCC</text>
<text x="146" y="132.1">GND</text>
<text x="158.5" y="133.9">GND</text>
<text x="161.7" y="170.9">VCC</text>
<text x="173.7" y="169.2">J1.4</text>
<text x="173.7" y="172.7">J1.3</text>
<text x="161.2" y="174.4">GND</text>
<text x="162.8" y="178">DO</text>
<text x="173.7" y="176.2">J1.2</text>
<text x="173.7" y="179.8">J1.1</text>
<text x="163.3" y="181.5">A0</text>
</g>
<g font-size="1.8" fill="#00f">
<text x="47.1" y="125.4">2</text>
<text x="47.1" y="121.9">1</text>
<text x="50" y="122.9">BLK</text>
<text x="47.1" y="129">3</text>
<text x="50" y="130">RES</text>
<text x="50" y="126.5">DC</text>
<text x="47.1" y="132.5">4</text>
<text x="47.1" y="136">5</text>
<text x="50" y="133.5">SDA</text>
<text x="50" y="137">SCL</text>
<text x="47.1" y="139.5">6</text>
<text x="47.1" y="143.1">7</text>
<text x="50" y="140.6">VCC</text>
<text x="50" y="144.1">GND</text>
</g>
<text font-size="1.8" fill="#800" x="87.8" y="136.3" transform="rotate(-90 87.8 136.3)">240*240</text>
</svg>
